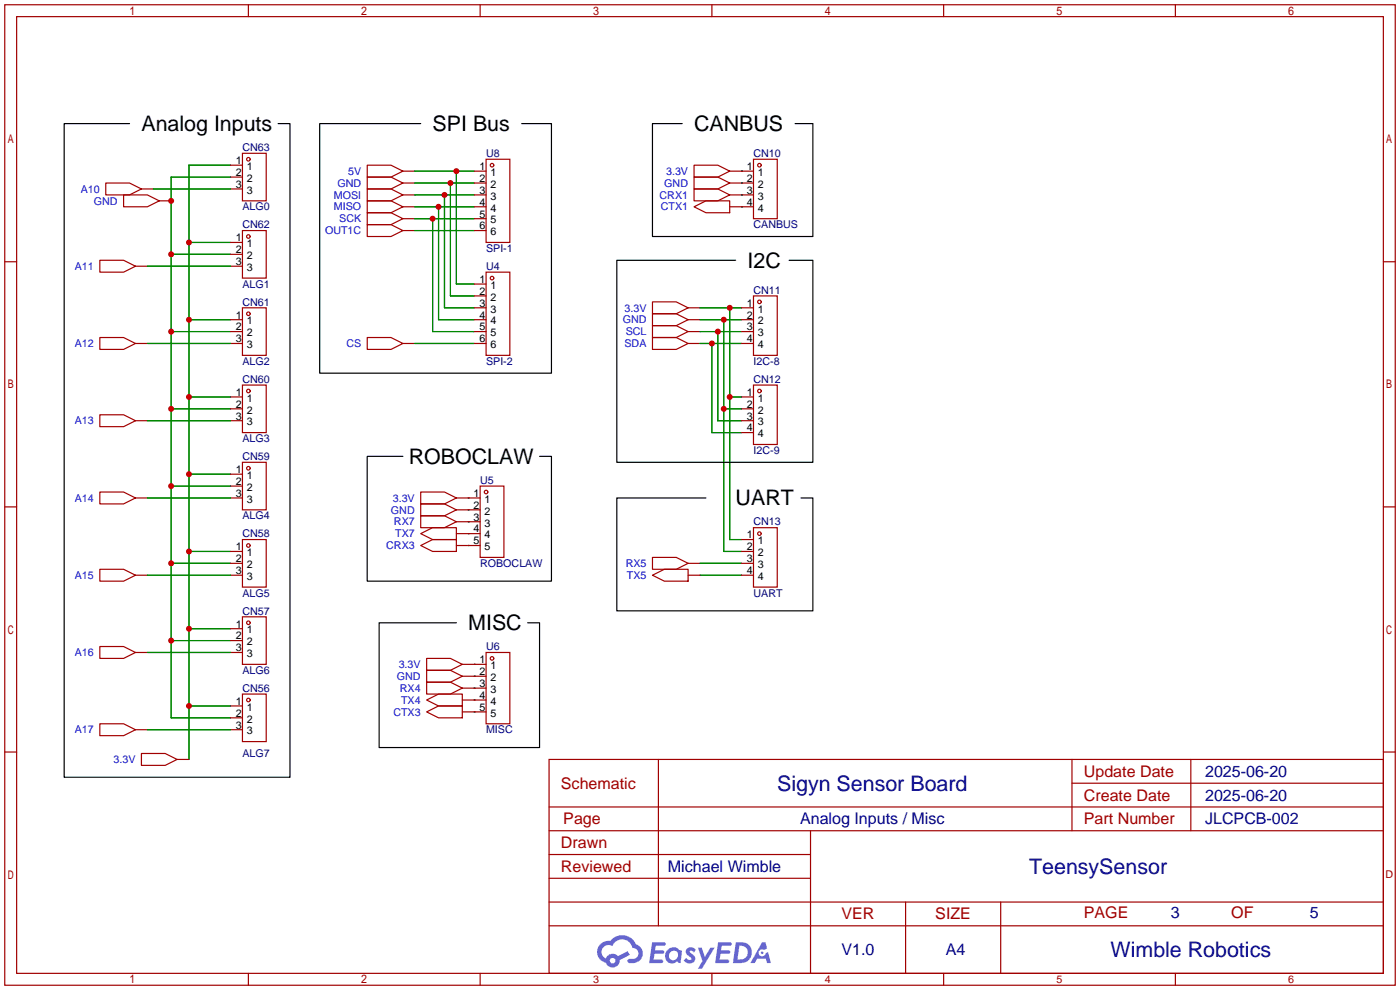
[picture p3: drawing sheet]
<svg xmlns="http://www.w3.org/2000/svg" width="299mm" height="212mm" viewBox="0 0 299 212" stroke-linecap="round" stroke-linejoin="round" font-family="sans-serif">
<g fill="none" stroke="#a10000" stroke-width=".25">
<path d="M1 1h297.2v209.6h-297.2zM3.6 3.6h292.1v204.4h-292.1zM53.1 1v2.6M102.6 1v2.6M152.1 1v2.6M201.7 1v2.6M251.2 1v2.6M1 55.9h2.6M295.7 55.9h2.5M1 108.3h2.6M295.7 108.3h2.5M1 160.7h2.6"/>
<path d="M117.3 162.3h178.4v45.7h-178.4zM117.3 177.5h178.4M117.3 172.5h178.4M140.7 162.3v35.6M173.2 177.5v30.5M229.1 162.3v15.2M229.1 167.4h66.6M254.5 162.3v15.2M295.7 160.7h2.5M117.3 182.6h55.9M117.3 197.9h178.4M117.3 192.8h178.4"/>
<path d="M117.3 187.7h55.9M193.5 192.8v15.2M213.9 192.8v15.2M53.1 208v2.6M102.6 208v2.6M152.1 208v2.6M201.7 208v2.6M251.2 208v2.6"/>
</g>
<g fill="#5487ff">
<path d="M146.9 202.7a1.3 1.3 0 0 1 1.8 .3l-.4 .6a.54 .54 0 0 0-.9-.2l.1 .2a1.34 1.34 0 0 1 1 1.8 1.47 1.47 0 0 1-2.4-.1l.5-.6 .8 .5a.31 .31 0 0 0 .4-.3 .31 .31 0 0 0-.3-.4 1.12 1.12 0 0 1-.6-1.8z"/>
<path d="M149.1 202.5h.9l.6 2 1.2-2h.9l-2.7 4.6h-.9l1-1.7z"/>
<path d="M139.4 201.4h1.6a1.31 1.31 0 0 1 1.2 .2 .4 .4 0 0 1-.3 .5l-1.8 .1-.1 .9h1.6a.4 .4 0 0 1 .4 .4 .4 .4 0 0 1-.4 .4h-1.7l-.2 1.2h1.4a.46 .46 0 0 1 .5 0 .46 .46 0 0 1 .1 .5l-.3 .2h-2.7z"/>
<path d="M153.5 201.4h1.6a1.32 1.32 0 0 1 1.2 .2 .39 .39 0 0 1-.3 .5l-1.8 .1-.1 .9h1.7a.4 .4 0 0 1 .3 .4 .4 .4 0 0 1-.4 .4h-1.7l-.2 1.2h1.4a.46 .46 0 0 1 .5 0 .46 .46 0 0 1 .1 .5l-.3 .2h-2.7z"/>
<path d="M162.9 201.4h.7l.4 1.3-.7 .4a.75 .75 0 0 0-1.1 .3 .75 .75 0 0 0 .5 1 .75 .75 0 0 0 .9-.7l.5-.2 .7 2.3h-.9l-.2-.9h-1.9l-.5 .9h-.9z"/>
<path d="M157.3 201.4l-.7 4.4h1.5a2.27 2.27 0 0 0 2.6-2.2 2.27 2.27 0 0 0-2.7-2.2zM158 202.1a1.5 1.5 0 0 1 1.8 1.6 1.5 1.5 0 0 1-1.9 1.4h-.3z"/>
<path d="M142.7 203a1.6 1.6 0 0 0-.3 2.3 1.6 1.6 0 0 0 2.3 .2l.8 .3 .3-2.4-.2-.3-.4-.1a1.58 1.58 0 0 0-2.5 0zM143.3 203.5a.98 .98 0 0 1 1.6 .4 .98 .98 0 0 1-1.1 1.3 .94 .94 0 0 1-.8-.7 .94 .94 0 0 1 .3-1z"/>
<path d="M128.3 201.8a2.37 2.37 0 0 0 1.2 4 1.54 1.54 0 0 0 1.7 1 1.54 1.54 0 0 0 1.3-1.6l2.1-1.1-.5-.8-2 1a1.57 1.57 0 0 0-2.6 .5 1.5 1.5 0 0 1-.8-2.1 1.5 1.5 0 0 1 2.2-.5 2.23 2.23 0 0 1 2.3-1.4 2.23 2.23 0 0 1 2 1.8 1.16 1.16 0 0 1 1.2 1.1 1.16 1.16 0 0 1-1.1 1.2h-.6a.47 .47 0 0 0-.6 .4 .47 .47 0 0 0 .4 .5 2.17 2.17 0 0 0 2.5-.9 2.17 2.17 0 0 0-.3-2.7l-.8-.4a3.2 3.2 0 0 0-5.5-.7l-1.1 .1zM130.4 205.3a.58 .58 0 0 1 1.1 0 .58 .58 0 0 1-1.1 0z"/>
<circle cx="162.9" cy="203.6" r=".28"/>
</g>
<g fill="none" stroke="#008700" stroke-width=".25">
<path d="M49.3 35.3h-8.9v127M49.3 37.8h-12.7v115.6h12.7M88.6 36.6h12.7M88.6 39.1h12.7M96.3 39.1v24.1h5M97.5 36.6v24.1h3.8M158.5 39.1h.1M158.5 36.6h.1M31.5 56.9h17.8M32.8 40.4h16.5M36.6 54.4h12.7M40.4 51.8h8.9"/>
<path d="M88.6 41.7h12.7M88.6 44.2h12.7M88.6 46.7h12.7M88.6 49.3h12.7M92.5 46.7v24.2h8.8M93.7 44.2v24.1h7.6M95 41.7v24.1h6.3M158.5 41.7h.1M158.5 44.2h.1M31.5 73.4h17.8M36.6 70.9h12.7M40.4 68.3h8.9"/>
<path d="M88.6 73.4h12.7M149.6 68.3h8.9M149.6 70.9h8.9M149.6 65.8h8.9M149.6 73.4h8.9M152.1 73.4v19.1h6.4M153.4 70.9v19h5.1M154.7 68.3v49.6h3.8M156 65.8v49.5h2.5M31.5 89.9h17.8M36.6 87.4h12.7M40.4 84.8h8.9"/>
<path d="M154.7 87.4h3.8M156 84.8h2.5M31.5 106.4h17.8M36.6 103.9h12.7M40.4 117.9h8.9M40.4 101.3h8.9M100.1 109h.1M100.1 106.4h.1M100.1 111.5h.1M100.1 114h.1M100.1 116.6h.1M31.5 122.9h17.8"/>
<path d="M31.5 139.4h17.8M36.6 136.9h12.7M36.6 120.4h12.7M40.4 134.4h8.9M149.6 120.4h8.9M149.6 122.9h8.9M31.5 156h17.8M40.4 150.9h8.9M101.3 144.5h.1M101.3 142h.1M101.3 147.1h.1M101.3 149.6h.1"/>
<path d="M101.3 152.1h.1"/>
</g>
<g fill="none" stroke="#a10000" stroke-width=".25">
<path d="M22.6 39.1h5.1l2.5 1.3-2.5 1.3h-5.1zM49.3 35.3h2.5M49.3 37.8h2.5M51.8 32.8h5.1v10.1h-5.1zM78.5 35.3h5.1l2.5 1.3-2.5 1.2h-5.1zM78.5 37.8h5.1l2.5 1.3-2.5 1.3h-5.1zM86.1 36.6h2.5M86.1 39.1h2.5M101.3 36.6h2.6M101.3 39.1h2.6M103.9 34h5.1v17.8h-5.1zM148.3 37.8h5.1l2.6 1.3-2.6 1.3h-5.1z"/>
<path d="M148.3 35.3h5.1l2.6 1.3-2.6 1.2h-5.1zM156 36.6h5M156 39.1h5M161 34h5.1v12.7h-5.1zM21.3 55.6h5.1l2.6 1.3-2.6 1.3h-5.1zM26.4 41.7h5.1l2.5 1.2-2.5 1.3h-5.1zM29 56.9h2.5M30.2 40.4h2.6M34 42.9h2.6M49.3 40.4h2.5M49.3 56.9h2.5M49.3 51.8h2.5"/>
<path d="M49.3 54.4h2.5M51.8 49.3h5.1v10.1h-5.1zM78.5 40.4h5.1l2.5 1.3-2.5 1.2h-5.1zM78.5 42.9h5.1l2.5 1.3-2.5 1.3h-5.1zM78.5 45.5h5.1l2.5 1.2-2.5 1.3h-5.1zM78.5 48h5.1l2.5 1.3-2.5 1.2h-5.1zM86.1 41.7h2.5M86.1 44.2h2.5M86.1 46.7h2.5M86.1 49.3h2.5M101.3 41.7h2.6M101.3 44.2h2.6"/>
<path d="M101.3 46.7h2.6M101.3 49.3h2.6M103.9 58.2h5.1v17.7h-5.1zM148.3 40.4h5.1l2.6 1.3-2.6 1.2h-5.1zM148.3 44.2l2.6-1.3h5.1v2.6h-5.1zM156 41.7h5M156 44.2h5M21.3 72.1h5.1l2.6 1.3-2.6 1.3h-5.1zM29 73.4h2.5M49.3 73.4h2.5M49.3 68.3h2.5M49.3 70.9h2.5"/>
<path d="M51.8 65.8h5.1v10.1h-5.1zM78.5 72.1h5.1l2.5 1.3-2.5 1.3h-5.1zM86.1 73.4h2.5M101.3 73.4h2.6M101.3 65.8h2.6M101.3 68.3h2.6M101.3 70.9h2.6M101.3 63.2h2.6M101.3 60.7h2.6M139.4 64.5h5.1l2.6 1.3-2.6 1.3h-5.1zM139.4 67.1h5.1l2.6 1.2-2.6 1.3h-5.1zM139.4 69.6h5.1l2.6 1.3-2.6 1.2h-5.1z"/>
<path d="M139.4 72.1h5.1l2.6 1.3-2.6 1.3h-5.1zM147.1 73.4h2.5M147.1 65.8h2.5M147.1 68.3h2.5M147.1 70.9h2.5M158.5 73.4h2.5M158.5 65.8h2.5M158.5 68.3h2.5M158.5 70.9h2.5M161 63.2h5.1v12.7h-5.1zM21.3 88.6h5.1l2.6 1.3-2.6 1.3h-5.1zM29 89.9h2.5"/>
<path d="M49.3 89.9h2.5M49.3 84.8h2.5M49.3 87.4h2.5M51.8 98.8h5.1v10.2h-5.1zM51.8 82.3h5.1v10.2h-5.1zM158.5 89.9h2.5M158.5 84.8h2.5M158.5 87.4h2.5M158.5 92.5h2.5M161 82.3h5.1v12.7h-5.1zM21.3 105.2h5.1l2.6 1.2-2.6 1.3h-5.1zM29 106.4h2.5"/>
<path d="M49.3 106.4h2.5M49.3 117.9h2.5M49.3 101.3h2.5M49.3 103.9h2.5M51.8 115.3h5.1v10.2h-5.1zM89.9 107.7h5.1l2.5 1.3-2.5 1.2h-5.1zM89.9 105.2h5.1l2.5 1.2-2.5 1.3h-5.1zM89.9 110.2h5.1l2.5 1.3-2.5 1.3h-5.1zM89.9 114l2.6-1.2h5v2.5h-5zM89.9 116.6l2.6-1.3h5v2.6h-5zM97.5 106.4h5.1M97.5 109h5.1"/>
<path d="M97.5 111.5h5.1M97.5 114h5.1M97.5 116.6h5.1M102.6 103.9h5.1v15.2h-5.1zM139.4 119.1h5.1l2.6 1.3-2.6 1.3h-5.1zM158.5 115.3h2.5M158.5 117.9h2.5M161 112.8h5.1v12.7h-5.1zM21.3 121.7h5.1l2.6 1.2-2.6 1.3h-5.1zM21.3 138.2h5.1l2.6 1.2-2.6 1.3h-5.1zM29 122.9h2.5M29 139.4h2.5"/>
<path d="M49.3 122.9h2.5M49.3 139.4h2.5M49.3 120.4h2.5M49.3 134.4h2.5M49.3 136.9h2.5M51.8 131.8h5.1v10.2h-5.1zM103.9 139.4h5.1v15.3h-5.1zM139.4 122.9l2.6-1.2h5.1v2.5h-5.1zM147.1 122.9h2.5M147.1 120.4h2.5M158.5 122.9h2.5M158.5 120.4h2.5"/>
<path d="M21.3 154.7h5.1l2.6 1.3-2.6 1.2h-5.1zM29 156h2.5M49.3 156h2.5M49.3 150.9h2.5M49.3 153.4h2.5M51.8 148.3h5.1v10.2h-5.1zM91.2 143.3h5.1l2.5 1.2-2.5 1.3h-5.1zM91.2 140.7h5.1l2.5 1.3-2.5 1.3h-5.1zM91.2 145.8h5.1l2.5 1.3-2.5 1.2h-5.1zM91.2 149.6l2.5-1.3h5.1v2.6h-5.1zM91.2 152.1l2.5-1.2h5.1v2.5h-5.1zM98.8 144.5h5.1"/>
<path d="M98.8 142h5.1M98.8 147.1h5.1M98.8 149.6h5.1M98.8 152.1h5.1M30.2 161h5.1l2.5 1.3-2.5 1.3h-5.1zM37.8 162.3h2.6"/>
<circle cx="53.1" cy="34" r=".38"/>
<circle cx="105.2" cy="35.3" r=".38"/>
<circle cx="162.3" cy="35.3" r=".38"/>
<circle cx="53.1" cy="50.5" r=".38"/>
<circle cx="105.2" cy="59.4" r=".38"/>
<circle cx="53.1" cy="67.1" r=".38"/>
<circle cx="162.3" cy="64.5" r=".38"/>
<circle cx="53.1" cy="83.6" r=".38"/>
<circle cx="162.3" cy="83.6" r=".38"/>
<circle cx="53.1" cy="100.1" r=".38"/>
<circle cx="53.1" cy="116.6" r=".38"/>
<circle cx="103.9" cy="105.2" r=".38"/>
<circle cx="162.3" cy="114" r=".38"/>
<circle cx="53.1" cy="133.1" r=".38"/>
<circle cx="53.1" cy="149.6" r=".38"/>
<circle cx="105.2" cy="140.7" r=".38"/>
</g>
<path d="M27.7 26.4h-14v139.7h48.3v-139.7h-2.6M89.9 26.4h-21.6v53.4h49.6v-53.4h-6.4M145.8 26.4h-6.4v24.1h34.3v-24.1h-3.8M157.2 55.6h-25.4v43.2h41.9v-43.2h-5M86.1 97.5h-7.6v26.7h39.4v-26.7h-2.6M150.9 106.4h-19.1v24.2h41.9v-24.2h-2.5M97.5 133.1h-16.5v26.7h34.3v-26.7h-2.5" fill="none" stroke="#000" stroke-width=".25"/>
<g fill="#c00">
<circle cx="40.4" cy="150.9" r=".63"/>
<circle cx="40.4" cy="134.4" r=".63"/>
<circle cx="40.4" cy="117.9" r=".63"/>
<circle cx="40.4" cy="101.3" r=".63"/>
<circle cx="40.4" cy="84.8" r=".63"/>
<circle cx="40.4" cy="68.3" r=".63"/>
<circle cx="40.4" cy="51.8" r=".63"/>
<circle cx="36.6" cy="136.9" r=".63"/>
<circle cx="36.6" cy="120.4" r=".63"/>
<circle cx="36.6" cy="103.9" r=".63"/>
<circle cx="36.6" cy="87.4" r=".63"/>
<circle cx="36.6" cy="70.9" r=".63"/>
<circle cx="36.6" cy="54.4" r=".63"/>
<circle cx="36.6" cy="42.9" r=".63"/>
<circle cx="97.5" cy="36.6" r=".63"/>
<circle cx="96.3" cy="39.1" r=".63"/>
<circle cx="95" cy="41.7" r=".63"/>
<circle cx="93.7" cy="44.2" r=".63"/>
<circle cx="92.5" cy="46.7" r=".63"/>
<circle cx="156" cy="65.8" r=".63"/>
<circle cx="156" cy="84.8" r=".63"/>
<circle cx="154.7" cy="68.3" r=".63"/>
<circle cx="154.7" cy="87.4" r=".63"/>
<circle cx="152.1" cy="73.4" r=".63"/>
<circle cx="153.4" cy="70.9" r=".63"/>
</g>
<g font-size="4.6">
<text x="30.2" y="28">Analog Inputs</text>
<text x="92.5" y="28">SPI Bus</text>
<text x="148.3" y="28">CANBUS</text>
<text x="159.8" y="57.2">I2C</text>
<text x="87.4" y="99.1">ROBOCLAW</text>
<text x="157.2" y="108">UART</text>
<text x="100.1" y="134.7">MISC</text>
</g>
<g font-size="4.6" fill="#000080">
<text x="166.1" y="169">Sigyn Sensor Board</text>
<text x="219.9" y="186.7">TeensySensor</text>
<text x="237.3" y="204.5">Wimble Robotics</text>
</g>
<g font-size="3.4" fill="#a00000">
<text x="231.6" y="166">Update Date</text>
<text x="119.9" y="168.6">Schematic</text>
<text x="231.6" y="171.1">Create Date</text>
<text x="120.4" y="176.2">Page</text>
<text x="231.6" y="176.2">Part Number</text>
<text x="119.9" y="181.3">Drawn</text>
<text x="119.9" y="186.3">Reviewed</text>
<text x="179.9" y="196.5">VER</text>
<text x="199.9" y="196.5">SIZE</text>
<text x="231.6" y="196.3">PAGE</text>
<text x="263.1" y="196.3">OF</text>
</g>
<g font-size="3.4" fill="#000080">
<text x="257.6" y="166">2025-06-20</text>
<text x="257.6" y="171.1">2025-06-20</text>
<text x="171" y="176.2">Analog Inputs / Misc</text>
<text x="257.6" y="176.2">JLCPCB-002</text>
<text x="142.7" y="186.3">Michael Wimble</text>
<text x="250.3" y="196.3">3</text>
<text x="280" y="196.3">5</text>
<text x="179.9" y="204.1">V1.0</text>
<text x="202.1" y="204.1">A4</text>
</g>
<g font-size="2.3">
<text x="50.4" y="35.1">1</text>
<text x="50.4" y="37.6">2</text>
<text x="50.4" y="40.1">3</text>
<text x="52.8" y="36.3">1</text>
<text x="52.8" y="38.9">2</text>
<text x="52.8" y="41.4">3</text>
<text x="102.5" y="41.4">3</text>
<text x="102.5" y="38.9">2</text>
<text x="102.5" y="36.3">1</text>
<text x="104.8" y="40.1">2</text>
<text x="104.8" y="37.6">1</text>
<text x="159.6" y="36.3">1</text>
<text x="159.6" y="38.9">2</text>
<text x="159.6" y="41.4">3</text>
<text x="162" y="37.6">1</text>
<text x="162" y="40.1">2</text>
<text x="102.5" y="46.5">5</text>
<text x="102.5" y="43.9">4</text>
<text x="104.8" y="47.8">5</text>
<text x="104.8" y="45.2">4</text>
<text x="104.8" y="42.7">3</text>
<text x="159.6" y="43.9">4</text>
<text x="162" y="42.7">3</text>
<text x="162" y="45.2">4</text>
<text x="50.4" y="51.6">1</text>
<text x="52.8" y="52.8">1</text>
<text x="102.5" y="49">6</text>
<text x="104.8" y="50.3">6</text>
<text x="50.4" y="54.1">2</text>
<text x="50.4" y="56.6">3</text>
<text x="52.8" y="55.4">2</text>
<text x="52.8" y="57.9">3</text>
<text x="102.5" y="65.5">3</text>
<text x="102.5" y="63">2</text>
<text x="102.5" y="60.5">1</text>
<text x="104.8" y="64.3">2</text>
<text x="104.8" y="61.7">1</text>
<text x="159.6" y="65.5">1</text>
<text x="50.4" y="68.1">1</text>
<text x="50.4" y="70.6">2</text>
<text x="52.8" y="69.3">1</text>
<text x="52.8" y="71.9">2</text>
<text x="102.5" y="70.6">5</text>
<text x="102.5" y="68.1">4</text>
<text x="104.8" y="71.9">5</text>
<text x="104.8" y="69.3">4</text>
<text x="104.8" y="66.8">3</text>
<text x="159.6" y="68.1">2</text>
<text x="159.6" y="70.6">3</text>
<text x="162" y="66.8">1</text>
<text x="162" y="69.3">2</text>
<text x="162" y="71.9">3</text>
<text x="50.4" y="73.2">3</text>
<text x="52.8" y="74.4">3</text>
<text x="102.5" y="73.2">6</text>
<text x="104.8" y="74.4">6</text>
<text x="159.6" y="73.2">4</text>
<text x="162" y="74.4">4</text>
<text x="50.4" y="84.6">1</text>
<text x="50.4" y="87.1">2</text>
<text x="50.4" y="89.7">3</text>
<text x="52.8" y="85.9">1</text>
<text x="52.8" y="88.4">2</text>
<text x="159.6" y="84.6">1</text>
<text x="159.6" y="87.1">2</text>
<text x="159.6" y="89.7">3</text>
<text x="162" y="85.9">1</text>
<text x="162" y="88.4">2</text>
<text x="52.8" y="90.9">3</text>
<text x="159.6" y="92.2">4</text>
<text x="162" y="90.9">3</text>
<text x="162" y="93.5">4</text>
<text x="50.4" y="101.1">1</text>
<text x="50.4" y="103.6">2</text>
<text x="50.4" y="106.2">3</text>
<text x="52.8" y="102.4">1</text>
<text x="52.8" y="104.9">2</text>
<text x="52.8" y="107.4">3</text>
<text x="101.2" y="106.2">1</text>
<text x="103.6" y="107.4">1</text>
<text x="101.2" y="108.7">2</text>
<text x="101.2" y="111.3">3</text>
<text x="101.2" y="113.8">4</text>
<text x="103.6" y="110">2</text>
<text x="103.6" y="112.5">3</text>
<text x="50.4" y="117.6">1</text>
<text x="52.8" y="118.9">1</text>
<text x="101.2" y="116.3">5</text>
<text x="103.6" y="115.1">4</text>
<text x="103.6" y="117.6">5</text>
<text x="159.6" y="115.1">1</text>
<text x="159.6" y="117.6">2</text>
<text x="162" y="116.3">1</text>
<text x="162" y="118.9">2</text>
<text x="50.4" y="120.1">2</text>
<text x="50.4" y="122.7">3</text>
<text x="52.8" y="121.4">2</text>
<text x="52.8" y="124">3</text>
<text x="159.6" y="120.1">3</text>
<text x="159.6" y="122.7">4</text>
<text x="162" y="121.4">3</text>
<text x="162" y="124">4</text>
<text x="50.4" y="134.1">1</text>
<text x="50.4" y="136.7">2</text>
<text x="52.8" y="135.4">1</text>
<text x="52.8" y="137.9">2</text>
<text x="50.4" y="139.2">3</text>
<text x="52.8" y="140.5">3</text>
<text x="102.5" y="141.7">1</text>
<text x="104.8" y="143">1</text>
<text x="102.5" y="144.3">2</text>
<text x="102.5" y="146.8">3</text>
<text x="102.5" y="149.4">4</text>
<text x="104.8" y="145.5">2</text>
<text x="104.8" y="148.1">3</text>
<text x="50.4" y="150.6">1</text>
<text x="50.4" y="153.2">2</text>
<text x="50.4" y="155.7">3</text>
<text x="52.8" y="151.9">1</text>
<text x="52.8" y="154.4">2</text>
<text x="102.5" y="151.9">5</text>
<text x="104.8" y="150.6">4</text>
<text x="104.8" y="153.2">5</text>
<text x="52.8" y="157">3</text>
</g>
<g font-size="2.3" fill="#000080">
<text x="51.8" y="32.3">CN63</text>
<text x="103.9" y="33.6">U8</text>
<text x="161" y="33.6">CN10</text>
<text x="51.8" y="45">ALG0</text>
<text x="51.8" y="48.8">CN62</text>
<text x="103.9" y="53.9">SPI-1</text>
<text x="161" y="48.8">CANBUS</text>
<text x="103.9" y="57.7">U4</text>
<text x="51.8" y="65.3">CN61</text>
<text x="51.8" y="61.5">ALG1</text>
<text x="161" y="62.8">CN11</text>
<text x="51.8" y="81.8">CN60</text>
<text x="51.8" y="78">ALG2</text>
<text x="103.9" y="78">SPI-2</text>
<text x="161" y="78">I2C-8</text>
<text x="161" y="81.8">CN12</text>
<text x="51.8" y="94.5">ALG3</text>
<text x="51.8" y="98.3">CN59</text>
<text x="161" y="97.1">I2C-9</text>
<text x="102.6" y="103.4">U5</text>
<text x="51.8" y="111">ALG4</text>
<text x="161" y="112.3">CN13</text>
<text x="51.8" y="114.8">CN58</text>
<text x="102.6" y="121.2">ROBOCLAW</text>
<text x="51.8" y="131.3">CN57</text>
<text x="51.8" y="127.5">ALG5</text>
<text x="161" y="127.5">UART</text>
<text x="103.9" y="139">U6</text>
<text x="51.8" y="147.9">CN56</text>
<text x="51.8" y="144">ALG6</text>
<text x="51.8" y="161.8">ALG7</text>
<text x="103.9" y="156.7">MISC</text>
</g>
<g font-size="2.3" fill="#00f">
<text x="17.3" y="41.2">A10</text>
<text x="72.1" y="39.9">GND</text>
<text x="74.4" y="37.4">5V</text>
<text x="142" y="39.9">GND</text>
<text x="142.4" y="37.4">3.3V</text>
<text x="20.1" y="43.7">GND</text>
<text x="71.4" y="42.4">MOSI</text>
<text x="71.4" y="45">MISO</text>
<text x="72.5" y="47.5">SCK</text>
<text x="141" y="42.4">CRX1</text>
<text x="141.2" y="45">CTX1</text>
<text x="69.5" y="50.1">OUT1C</text>
<text x="16" y="57.7">A11</text>
<text x="133.1" y="69.1">GND</text>
<text x="133.5" y="66.6">3.3V</text>
<text x="133.7" y="71.7">SCL</text>
<text x="16" y="74.2">A12</text>
<text x="74" y="74.2">CS</text>
<text x="133.5" y="74.2">SDA</text>
<text x="16" y="90.7">A13</text>
<text x="16" y="107.2">A14</text>
<text x="83.9" y="107.2">3.3V</text>
<text x="83.6" y="109.8">GND</text>
<text x="84.2" y="112.3">RX7</text>
<text x="82.5" y="117.4">CRX3</text>
<text x="84.5" y="114.8">TX7</text>
<text x="16" y="123.7">A15</text>
<text x="133.7" y="121.2">RX5</text>
<text x="134" y="123.7">TX5</text>
<text x="16" y="140.2">A16</text>
<text x="85.2" y="142.8">3.3V</text>
<text x="84.8" y="145.3">GND</text>
<text x="85.5" y="147.9">RX4</text>
<text x="84.1" y="152.9">CTX3</text>
<text x="85.7" y="150.4">TX4</text>
<text x="16" y="156.7">A17</text>
<text x="24.2" y="163.1">3.3V</text>
</g>
<g font-size="2.3" fill="#a00000">
<text x="296.1" y="187.7">D</text>
<text x="126.7" y="210.1">3</text>
<text x="176.3" y="210.1">4</text>
<text x="225.8" y="210.1">5</text>
<text x="275.3" y="210.1">6</text>
</g>
</svg>
